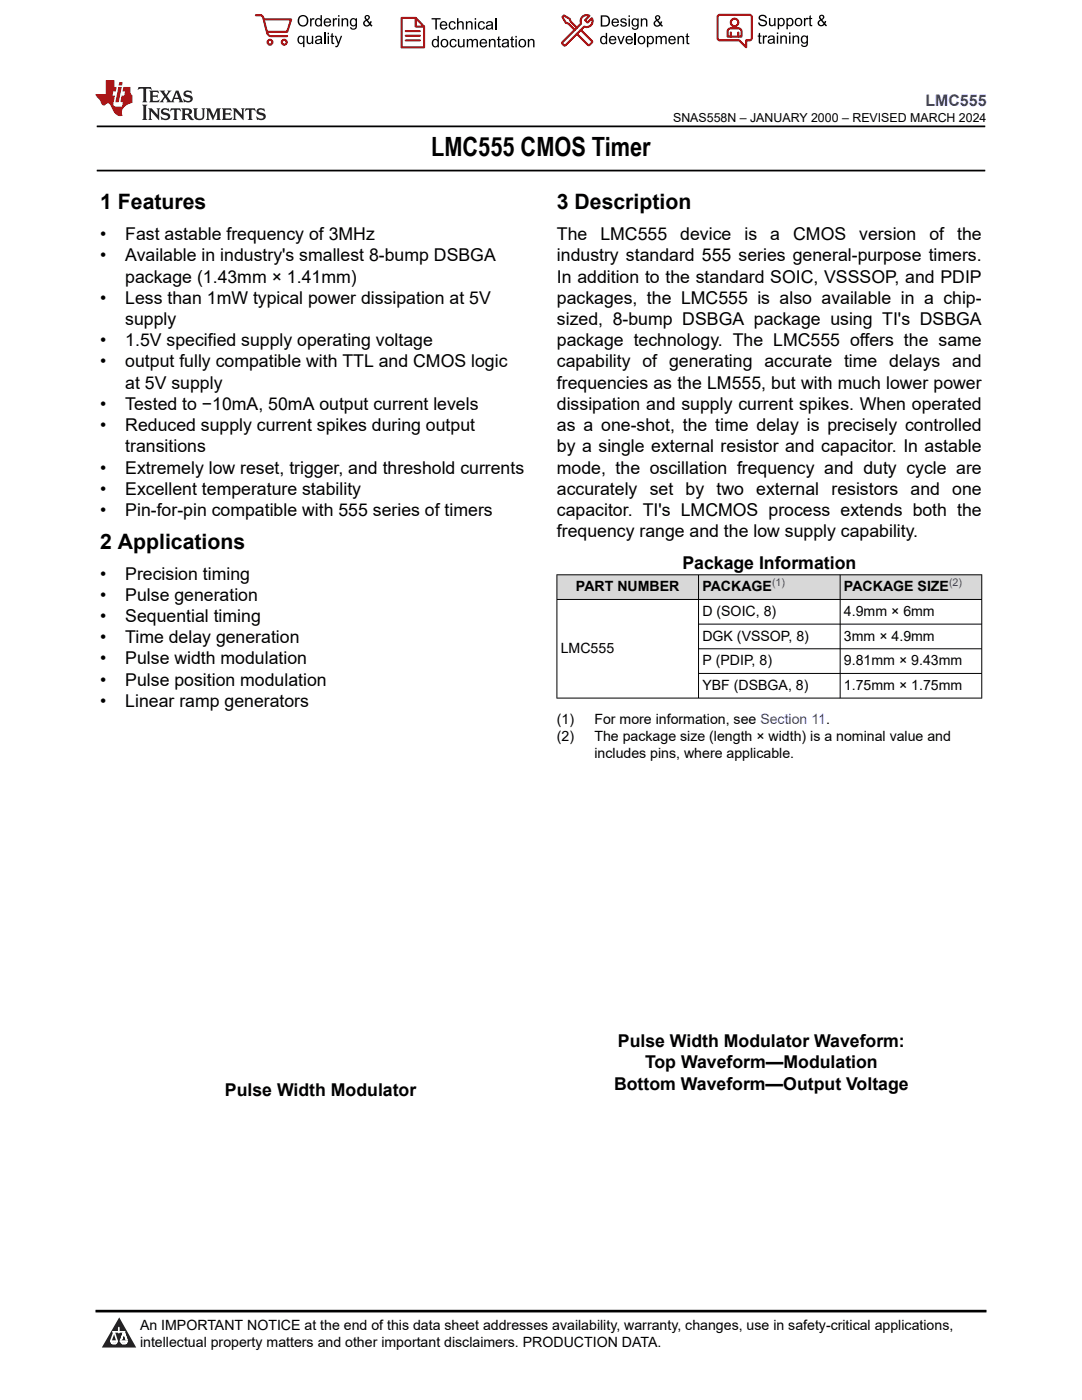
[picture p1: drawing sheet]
<svg xmlns="http://www.w3.org/2000/svg" width="216mm" height="279mm" viewBox="0 0 216 279" stroke-linecap="round" stroke-linejoin="round" font-family="sans-serif">
<path d="M19.3 25.2h177.3M19.3 34h177.3" fill="none" stroke="#000" stroke-width=".35"/>
<g fill="#d8d8d8">
<path d="M111.1 114.7h84.8v4.9h-84.8z" fill-rule="evenodd"/>
<path d="M111.2 114.8h28.1v4.8h-28.1z" fill-rule="evenodd"/>
<path d="M139.4 114.8h28.2v4.8h-28.2z" fill-rule="evenodd"/>
<path d="M167.7 114.8h28.1v4.8h-28.1z" fill-rule="evenodd"/>
</g>
<path d="M111.1 114.7h84.9M111.1 119.6h84.9M111.1 114.7v24.7M139.4 114.7v24.7M167.6 114.7v24.7M195.9 114.7v24.7M111.1 139.3h84.9M139.4 124.6h56.6M139.4 129.5h56.6M139.4 134.4h56.6" fill="none" stroke="#000" stroke-width=".2"/>
<path d="M0 0h215.9v23.8h-215.9z" fill-rule="evenodd" fill="#fff"/>
<path d="M27.7 17.4l-.2 .6 .5-.3h.6v.1v2.2l-.2 .4h1l-.2-.4v-2.2v-.1h.5l.5 .3-.1-.6zM29.8 18.1l.2 .4v1.5l-.2 .4h1.9l.1-.6a1.08 1.08 0 0 1-1.3 .2v-.7h.6l.4 .2v-.6l-.4 .2h-.6v-.6l.2-.1a1 1 0 0 1 1 .2l-.1-.5zM31.8 18.1l1 1.1-1 1.2h.9l-.2-.2 .4-.7 .5 .7-.2 .2h1.6l-.2-.2 .1-.4h1l.1 .4-.1 .2h.9l-.2-.3-.8-2h-.5l-1 2.2-.8-1.1 .9-1.1h-.8l.2 .2-.5 .7-.3-.7 .1-.2zM35.2 18.5l.4 1h-.8zM36.8 18.2a.65 .65 0 0 0-.2 .7 .65 .65 0 0 0 .6 .5l.7 .2 .1 .2a.79 .79 0 0 1-.7 .4 .79 .79 0 0 1-.7-.5l.1 .7 .2-.1a.93 .93 0 0 0 1.1 .1 .93 .93 0 0 0 .4-1 1.46 1.46 0 0 0-1.2-.6l-.1-.3a1.09 1.09 0 0 1 1.2 .2l-.2-.6-.1 .1-.6-.2zM28.4 20.9l.2 .4v2.3l-.2 .3h1l-.2-.3v-2.3l.2-.4zM29.6 21.6l.2 .4v1.6l-.2 .3h.8l-.3-.3v-1.4l1.7 1.8v-2l.2-.4h-.8l.2 .2 .1 1.1-1.2-1.3zM32.3 21.8a.65 .65 0 0 0-.2 .7 .65 .65 0 0 0 .7 .4l.6 .2 .1 .2a.79 .79 0 0 1-.7 .4 .79 .79 0 0 1-.7-.5l.1 .7 .2-.1a.93 .93 0 0 0 1.1 .1 .93 .93 0 0 0 .4-.9 1.46 1.46 0 0 0-1.2-.6l-.1-.4a1.09 1.09 0 0 1 1.2 .2l-.2-.6-.1 .1-.6-.1zM34.1 21.6l-.1 .7a.63 .63 0 0 1 .7-.4l.1 1.7-.3 .3h1l-.2-.3v-1.7a.66 .66 0 0 1 .8 .4l-.1-.7zM36.2 21.6l.2 .4v1.6l-.2 .3h.9l-.2-.2v-.7h.5l.1 .2a.79 .79 0 0 0 1.2 .6l-1-.9a.61 .61 0 0 0 .6-.6 .61 .61 0 0 0-.5-.6zM36.9 21.9h.2a.47 .47 0 0 1 .5 .1 .47 .47 0 0 1 .1 .5l-.2 .2h-.6zM38.5 21.6l.2 .2a2.27 2.27 0 0 0 .4 2 1.04 1.04 0 0 0 1.7-.7v-1.3l.2-.2h-.8l.2 .4v1.1a.6 .6 0 0 1-.6 .6 .6 .6 0 0 1-.6-.6v-1.1l.3-.4zM41.1 21.6l.2 .4v1.6l-.2 .3h.7l-.2-.3v-1.5l.9 1.9 .8-1.9v1.5l-.2 .3h1l-.3-.3v-1.6l.3-.4h-.8l-.7 1.5-.7-1.5zM44.3 21.6l.2 .4v1.6l-.2 .3h1.9l.1-.5a1.09 1.09 0 0 1-1.3 .1v-.6h.6l.4 .1v-.6l-.4 .2h-.6v-.6l.2-.1a1.01 1.01 0 0 1 1 .3l-.1-.6zM46.4 21.6l.3 .4v1.6l-.3 .3h.8l-.2-.3v-1.4l1.6 1.8v-2l.2-.4h-.7l.2 .2v1.1l-1.2-1.3zM49 21.6l-.1 .7a.63 .63 0 0 1 .8-.4v1.7l-.3 .3h1l-.2-.3v-1.7a.66 .66 0 0 1 .8 .4l-.1-.7zM51.4 21.8a.65 .65 0 0 0-.2 .7 .65 .65 0 0 0 .6 .4l.6 .2 .2 .2a.79 .79 0 0 1-.8 .4 .79 .79 0 0 1-.6-.5l.1 .7 .2-.1a.93 .93 0 0 0 1 .1 .93 .93 0 0 0 .5-.9 1.46 1.46 0 0 0-1.3-.6l-.1-.4a1.09 1.09 0 0 1 1.3 .2l-.2-.6-.2 .1-.5-.1z" fill="#231f20"/>
<path d="M21.1 16v2.8h-2.1l.1 .3 .9 1a.95 .95 0 0 0 .9 .9 .59 .59 0 0 1 .6-.4 .59 .59 0 0 1 .5 .4l.4 .8a1.59 1.59 0 0 0 2.1 1.3 1.61 1.61 0 0 1 1-2.2l1-.4-.1-1.5a1.59 1.59 0 0 1-.4-1.6h-1.4l-.2 .9h.5l-.1 .8h-.5l-.2 1v.2l.4 .1-.2 .9h-.6a.73 .73 0 0 1-1.1-.7l.3-1.5h-.5l.2-.8h.5l.2-.9h-.5v-1.4zM23.6 17.4l-.6 3h.7l.6-3zM23.8 16.4l-.1 .7h.7l.1-.7z" fill="#ed1c24"/>
<g fill="#000">
<path d="M59.4 4.2a1.12 1.12 0 0 1 2.2 0 1.12 1.12 0 0 1-2.2 0zM59.9 3.5a.89 .89 0 0 0-.1 1.1 .89 .89 0 0 0 1.1 .4 .88 .88 0 0 0 .3-1.3 .88 .88 0 0 0-1.3-.2z" fill-rule="evenodd"/>
<path d="M59.5 7.3l.5-.2 .5 .3v-.3h.3v2.3h-.3v-.8a.74 .74 0 0 1-1 0 .74 .74 0 0 1-.1-1zM59.8 7.5a.57 .57 0 0 0-.2 .7 .57 .57 0 0 0 .8 .2 .57 .57 0 0 0 .1-.7 .57 .57 0 0 0-.7-.2z" fill-rule="evenodd"/>
<path d="M61.9 3.6h.2v.3l.2-.2 .3-.1 .2 .1-.1 .3a.36 .36 0 0 0-.5 0 .36 .36 0 0 0 0 .4v.9h-.3z" fill-rule="evenodd"/>
<path d="M61.2 7.1h.3v.9a.41 .41 0 0 0 .4 .6 .41 .41 0 0 0 .3-.6v-.9h.3v1.7h-.2v-.3a.58 .58 0 0 1-.7 .3 .58 .58 0 0 1-.4-.6z" fill-rule="evenodd"/>
<path d="M63 3.8l.5-.2 .5 .2v-.8h.2v2.3h-.2v-.2a.75 .75 0 0 1-1-.1 .75 .75 0 0 1-.1-1zM63.2 4a.57 .57 0 0 0-.1 .7 .57 .57 0 0 0 .8 .2 .57 .57 0 0 0 .1-.7 .57 .57 0 0 0-.8-.2z" fill-rule="evenodd"/>
<path d="M63 7.3a.74 .74 0 0 1 1-.1 .74 .74 0 0 1 .3 .9v.7h-.3v-.2a.57 .57 0 0 1-.8 .2 .57 .57 0 0 1-.2-.8l1-.3a.41 .41 0 0 0-.4-.4 .41 .41 0 0 0-.4 .4l-.3-.1zM63.2 8.2a.35 .35 0 0 0 .2 .5 .35 .35 0 0 0 .5-.3l.1-.4z" fill-rule="evenodd"/>
<path d="M65.4 6.5h.3v.3h-.3zM65.4 7.1h.3v1.7h-.3z" fill-rule="evenodd"/>
<path d="M64.8 3.8a.76 .76 0 0 1 .9-.1 .76 .76 0 0 1 .4 .8h-1.2a.47 .47 0 0 0 .3 .6 .47 .47 0 0 0 .6-.4l.3 .1a.82 .82 0 0 1-1.3 .3 .82 .82 0 0 1 0-1.3zM65 4l-.1 .3h.9l-.3-.4z" fill-rule="evenodd"/>
<path d="M66.4 3.6h.3v.3l.1-.2 .4-.1 .1 .1-.1 .3a.36 .36 0 0 0-.4 0 .36 .36 0 0 0-.1 .4v.9h-.3z" fill-rule="evenodd"/>
<path d="M66.1 6.7l.3-.1v.5h.3v.3h-.3v.9l.1 .2h.2v.3a.41 .41 0 0 1-.4-.1 .41 .41 0 0 1-.2-.4v-.9h-.2v-.3h.2z" fill-rule="evenodd"/>
<path d="M66.8 7.1h.3l.4 1.4 .5-1.4h.3l-.6 1.7a.57 .57 0 0 1-.8 .6v-.3a.37 .37 0 0 0 .5-.3z" fill-rule="evenodd"/>
<path d="M67.5 3h.2v.3h-.2zM67.5 3.6h.2v1.7h-.2z" fill-rule="evenodd"/>
<path d="M68.2 3.6h.2v.3a.58 .58 0 0 1 .7-.3 .58 .58 0 0 1 .4 .7v1h-.3v-1a.4 .4 0 0 0-.4-.5 .4 .4 0 0 0-.4 .6v.9h-.2z" fill-rule="evenodd"/>
<path d="M70 3.8l.5-.2 .5 .2v-.2h.2v1.5a.71 .71 0 0 1-.5 .8 .71 .71 0 0 1-.8-.5h.2a.46 .46 0 0 0 .6 .3 .46 .46 0 0 0 .3-.6 .78 .78 0 0 1-1.1-.2 .78 .78 0 0 1 .1-1.1zM70.2 4a.53 .53 0 0 0-.1 .8 .53 .53 0 0 0 .8 0 .54 .54 0 0 0 0-.7 .54 .54 0 0 0-.7-.1z" fill-rule="evenodd"/>
<path d="M72.9 3.1a.53 .53 0 0 1 .8 .1 .53 .53 0 0 1-.3 .8l.4 .5 .1-.3 .3 .1-.2 .5 .3 .3-.2 .2-.3-.3a.71 .71 0 0 1-1.2 .1 .71 .71 0 0 1 .4-1.1l-.3-.5zM73 3.5a.3 .3 0 0 0 .6 0 .3 .3 0 0 0-.6 0zM72.9 4.3a.45 .45 0 0 0 0 .7 .45 .45 0 0 0 .7-.2l-.5-.6z" fill-rule="evenodd"/>
<path d="M86.1 3.6h1.8v.3h-.7v2h-.3v-2h-.8z" fill-rule="evenodd"/>
<path d="M86.3 8l.5-.2 .5 .2v-.8h.3v2.2h-.3v-.2a.76 .76 0 0 1-1 0 .76 .76 0 0 1-.1-1zM86.6 8.1a.58 .58 0 0 0-.2 .8 .58 .58 0 0 0 .8 .2 .58 .58 0 0 0 .1-.8 .58 .58 0 0 0-.7-.2z" fill-rule="evenodd"/>
<path d="M88.2 7.9a.81 .81 0 0 1 1.1 .2 .81 .81 0 0 1-.2 1.1 .81 .81 0 0 1-1.1-.1l-.1-.8zM88.3 8.1a.57 .57 0 0 0 0 .9 .57 .57 0 0 0 .8 0 .57 .57 0 0 0 0-.8 .57 .57 0 0 0-.8-.1z" fill-rule="evenodd"/>
<path d="M88 4.4a.77 .77 0 0 1 .9-.1 .77 .77 0 0 1 .4 .8h-1.3a.48 .48 0 0 0 .4 .6 .48 .48 0 0 0 .6-.3h.3a.83 .83 0 0 1-1.3 .4 .83 .83 0 0 1 0-1.4zM88.2 4.6l-.2 .3h1l-.3-.4z" fill-rule="evenodd"/>
<path d="M89.7 4.4a.7 .7 0 0 1 1.2 .3l-.2 .1a.45 .45 0 0 0-.6-.3 .45 .45 0 0 0-.3 .6 .45 .45 0 0 0 .3 .6 .45 .45 0 0 0 .6-.4h.3a.76 .76 0 0 1-1.1 .6 .76 .76 0 0 1-.3-1.1z" fill-rule="evenodd"/>
<path d="M89.9 8a.7 .7 0 0 1 1.2 .3h-.3a.45 .45 0 0 0-.5-.3 .45 .45 0 0 0-.3 .6 .45 .45 0 0 0 .3 .6 .45 .45 0 0 0 .6-.4l.2 .1a.76 .76 0 0 1-1 .5 .76 .76 0 0 1-.4-1.1z" fill-rule="evenodd"/>
<path d="M91.2 3.6h.3v.8a.59 .59 0 0 1 .7-.2 .59 .59 0 0 1 .3 .7v1h-.2v-1a.4 .4 0 0 0-.5-.4 .4 .4 0 0 0-.3 .5v.9h-.3z" fill-rule="evenodd"/>
<path d="M91.4 7.8h.2v.9a.41 .41 0 0 0 .5 .5 .41 .41 0 0 0 .3-.5v-.9h.3v1.6h-.3v-.2a.58 .58 0 0 1-.7 .3 .58 .58 0 0 1-.3-.7z" fill-rule="evenodd"/>
<path d="M93 4.2h.2v.3a.59 .59 0 0 1 .7-.3 .59 .59 0 0 1 .4 .7v1h-.3v-1a.41 .41 0 0 0-.4-.5 .41 .41 0 0 0-.4 .6v.9h-.2z" fill-rule="evenodd"/>
<path d="M93.1 7.8h.3v.2a.56 .56 0 0 1 1 0 .54 .54 0 0 1 .6-.2 .54 .54 0 0 1 .4 .5v1.1h-.3v-1a.34 .34 0 0 0-.3-.4 .34 .34 0 0 0-.4 .3v1.1h-.3v-1a.38 .38 0 0 0-.5-.4 .38 .38 0 0 0-.2 .6v.8h-.3z" fill-rule="evenodd"/>
<path d="M94.7 3.6h.3v.3h-.3zM94.7 4.2h.3v1.7h-.3z" fill-rule="evenodd"/>
<path d="M95.5 4.4a.7 .7 0 0 1 1.3 .3l-.3 .1a.45 .45 0 0 0-.6-.3 .45 .45 0 0 0-.3 .6 .45 .45 0 0 0 .3 .6 .45 .45 0 0 0 .6-.4h.3a.76 .76 0 0 1-1.1 .6 .76 .76 0 0 1-.3-1.1z" fill-rule="evenodd"/>
<path d="M95.9 8a.77 .77 0 0 1 .9-.2 .77 .77 0 0 1 .4 .9h-1.2a.48 .48 0 0 0 .3 .5 .48 .48 0 0 0 .6-.3h.3a.83 .83 0 0 1-1.3 .4 .83 .83 0 0 1 0-1.3zM96.1 8.1l-.1 .4h.9l-.2-.5z" fill-rule="evenodd"/>
<path d="M97.5 7.8h.3v.2a.59 .59 0 0 1 .7-.2 .59 .59 0 0 1 .4 .6v1h-.3v-1a.41 .41 0 0 0-.5-.4 .41 .41 0 0 0-.3 .5v.9h-.3z" fill-rule="evenodd"/>
<path d="M97.1 4.4a.74 .74 0 0 1 1-.1 .74 .74 0 0 1 .3 .9v.7h-.3v-.2a.59 .59 0 0 1-.8 .2 .59 .59 0 0 1-.3-.8l1.1-.3a.42 .42 0 0 0-.4-.4 .42 .42 0 0 0-.5 .4l-.2-.1zM97.3 5.3a.36 .36 0 0 0 .2 .5 .36 .36 0 0 0 .5-.2l.1-.5z" fill-rule="evenodd"/>
<path d="M99.4 7.4l.2-.2v.6h.3v.2h-.3v1l.1 .2h.2l.1 .2a.41 .41 0 0 1-.5 0 .41 .41 0 0 1-.1-.4v-1h-.2v-.2h.2z" fill-rule="evenodd"/>
<path d="M100.3 8a.74 .74 0 0 1 .9-.2 .74 .74 0 0 1 .3 .9l.1 .7h-.3v-.2a.59 .59 0 0 1-.8 .3 .59 .59 0 0 1-.3-.8l1-.3a.42 .42 0 0 0-.3-.4 .42 .42 0 0 0-.5 .3h-.3zM100.5 8.8a.36 .36 0 0 0 .1 .5 .36 .36 0 0 0 .5-.2l.2-.5z" fill-rule="evenodd"/>
<path d="M102 7.4l.3-.2v.6h.3v.2h-.3v1l.1 .2h.2v.2a.41 .41 0 0 1-.5 0 .41 .41 0 0 1-.1-.4v-1h-.2v-.2h.2z" fill-rule="evenodd"/>
<path d="M102.8 7.2h.3v.3h-.3zM102.8 7.8h.3v1.6h-.3z" fill-rule="evenodd"/>
<path d="M103.7 7.9a.81 .81 0 0 1 1.1 .2 .81 .81 0 0 1-.1 1.1 .81 .81 0 0 1-1.2-.1v-.8zM103.9 8.1a.57 .57 0 0 0-.1 .9 .57 .57 0 0 0 .8 0 .57 .57 0 0 0 0-.8 .57 .57 0 0 0-.7-.1z" fill-rule="evenodd"/>
<path d="M105.3 7.8h.3v.2a.59 .59 0 0 1 .7-.2 .59 .59 0 0 1 .4 .6v1h-.3v-1a.41 .41 0 0 0-.5-.4 .41 .41 0 0 0-.3 .5v.9h-.3z" fill-rule="evenodd"/>
<path d="M119.9 3.1h.7a1.12 1.12 0 0 1 1.1 1.1 1.12 1.12 0 0 1-1 1.1h-.8zM120.2 3.3v1.7h.4a.86 .86 0 0 0 .8-.8 .86 .86 0 0 0-.8-.9z" fill-rule="evenodd"/>
<path d="M119.9 7.4l.5-.3 .5 .3v-.8h.2v2.2h-.2v-.2a.75 .75 0 0 1-1 0 .75 .75 0 0 1-.1-1zM120.1 7.5a.57 .57 0 0 0-.1 .8 .57 .57 0 0 0 .8 .2 .57 .57 0 0 0 .1-.8 .57 .57 0 0 0-.8-.2z" fill-rule="evenodd"/>
<path d="M121.7 7.4a.76 .76 0 0 1 .9-.2 .76 .76 0 0 1 .4 .9h-1.2a.47 .47 0 0 0 .3 .5 .47 .47 0 0 0 .6-.3h.3a.82 .82 0 0 1-1.3 .4 .82 .82 0 0 1 0-1.3zM121.9 7.5l-.1 .3h.9l-.3-.4z" fill-rule="evenodd"/>
<path d="M122.2 3.9a.76 .76 0 0 1 .9-.2 .76 .76 0 0 1 .4 .9h-1.2a.47 .47 0 0 0 .4 .5 .47 .47 0 0 0 .5-.3h.3a.82 .82 0 0 1-1.3 .4 .82 .82 0 0 1 0-1.3zM122.5 4l-.2 .3h.9l-.2-.4z" fill-rule="evenodd"/>
<path d="M123.9 3.8a.71 .71 0 0 1 1.1 .3h-.2a.32 .32 0 0 0-.4-.3 .32 .32 0 0 0-.3 .4h.1a.75 .75 0 0 1 .9 .8 .72 .72 0 0 1-.7 .3 .72 .72 0 0 1-.7-.5h.3a.36 .36 0 0 0 .4 .4 .36 .36 0 0 0 .3-.5 .8 .8 0 0 1-.9-.7z" fill-rule="evenodd"/>
<path d="M123.2 7.2h.3l.4 1.3 .5-1.3h.3l-.7 1.6h-.2z" fill-rule="evenodd"/>
<path d="M125.4 3.1h.3v.3h-.3zM125.4 3.7h.3v1.6h-.3z" fill-rule="evenodd"/>
<path d="M125 7.4a.76 .76 0 0 1 .9-.2 .76 .76 0 0 1 .4 .9h-1.2a.47 .47 0 0 0 .3 .5 .47 .47 0 0 0 .6-.3h.3a.82 .82 0 0 1-1.3 .4 .82 .82 0 0 1 0-1.3zM125.2 7.5l-.1 .3h.9l-.2-.4z" fill-rule="evenodd"/>
<path d="M126.2 3.9l.5-.3 .5 .3v-.2h.2v1.4a.71 .71 0 0 1-.5 .8 .71 .71 0 0 1-.8-.5l.2 .1a.46 .46 0 0 0 .6 .2 .46 .46 0 0 0 .3-.6 .78 .78 0 0 1-1.1-.1 .78 .78 0 0 1 .1-1.1zM126.4 4a.53 .53 0 0 0-.1 .8 .53 .53 0 0 0 .8 0 .54 .54 0 0 0 0-.7 .54 .54 0 0 0-.7-.1z" fill-rule="evenodd"/>
<path d="M127.5 7.3a.8 .8 0 0 1 1.1 .2 .8 .8 0 0 1-.1 1.1 .8 .8 0 0 1-1.2-.1v-.8zM127.7 7.5a.56 .56 0 0 0-.1 .9 .56 .56 0 0 0 .8-.1 .56 .56 0 0 0 0-.7 .56 .56 0 0 0-.7-.1z" fill-rule="evenodd"/>
<path d="M127.9 3.7h.2v.2a.58 .58 0 0 1 .7-.2 .58 .58 0 0 1 .4 .6v1h-.3v-1a.4 .4 0 0 0-.4-.4 .4 .4 0 0 0-.4 .5v.9h-.2z" fill-rule="evenodd"/>
<path d="M129.1 7.2h.2v.2a.72 .72 0 0 1 1-.1 .72 .72 0 0 1 .2 1 .64 .64 0 0 1-.5 .5 .64 .64 0 0 1-.6-.2v.8h-.3zM129.5 7.5a.56 .56 0 0 0-.2 .8 .56 .56 0 0 0 .8 .2 .56 .56 0 0 0 .1-.8 .56 .56 0 0 0-.7-.2z" fill-rule="evenodd"/>
<path d="M130.8 7.2h.3v.2a.55 .55 0 0 1 .9 0 .53 .53 0 0 1 .6-.3 .53 .53 0 0 1 .4 .6v1.1h-.2v-1a.34 .34 0 0 0-.3-.4 .34 .34 0 0 0-.4 .3v1.1h-.3v-1a.37 .37 0 0 0-.5-.4 .37 .37 0 0 0-.2 .6v.8h-.3z" fill-rule="evenodd"/>
<path d="M130.8 3.2a.53 .53 0 0 1 .9 .1 .53 .53 0 0 1-.4 .8l.4 .5 .2-.4 .2 .1-.2 .5 .4 .3-.2 .3-.3-.4a.71 .71 0 0 1-1.2 .1 .71 .71 0 0 1 .3-1.1l-.2-.5zM130.9 3.6a.3 .3 0 0 0 .6 0 .3 .3 0 0 0-.6 0zM130.9 4.3a.45 .45 0 0 0 0 .7 .45 .45 0 0 0 .7-.2l-.5-.6z" fill-rule="evenodd"/>
<path d="M133.6 7.4a.76 .76 0 0 1 .9-.2 .76 .76 0 0 1 .3 .9h-1.2a.47 .47 0 0 0 .4 .5 .47 .47 0 0 0 .6-.3h.2a.82 .82 0 0 1-1.2 .4 .82 .82 0 0 1 0-1.3zM133.8 7.5l-.2 .3h1l-.3-.4z" fill-rule="evenodd"/>
<path d="M135.2 7.2h.2v.2a.58 .58 0 0 1 .7-.2 .58 .58 0 0 1 .4 .6v1h-.3v-1a.4 .4 0 0 0-.4-.4 .4 .4 0 0 0-.3 .5v.9h-.3z" fill-rule="evenodd"/>
<path d="M137 6.8l.3-.2v.6h.2v.2h-.2v1v.2h.2l.1 .2a.41 .41 0 0 1-.5 0 .41 .41 0 0 1-.1-.5v-.9h-.2v-.2h.2z" fill-rule="evenodd"/>
<path d="M151.6 3.1a.88 .88 0 0 1 1.4 .5h-.3a.49 .49 0 0 0-.5-.5 .49 .49 0 0 0-.5 .6l.1 .1a1.06 1.06 0 0 1 1.2 1 .95 .95 0 0 1-.9 .4 .95 .95 0 0 1-.8-.7h.3a.58 .58 0 0 0 .6 .5 .58 .58 0 0 0 .5-.6l-.2-.1a.95 .95 0 0 1-1.1-.9z" fill-rule="evenodd"/>
<path d="M151.4 6.7l.3-.2v.6h.2v.2h-.2v1v.2h.2l.1 .2a.41 .41 0 0 1-.5 0 .41 .41 0 0 1-.1-.5v-.9h-.2v-.2h.2z" fill-rule="evenodd"/>
<path d="M152.2 7.1h.3v.2l.1-.2h.4h.1l-.1 .3a.36 .36 0 0 0-.4 0 .36 .36 0 0 0-.1 .5v.8h-.3z" fill-rule="evenodd"/>
<path d="M153.3 7.3a.74 .74 0 0 1 1-.2 .74 .74 0 0 1 .3 .9l.1 .7h-.3l-.1-.2a.57 .57 0 0 1-.8 .3 .57 .57 0 0 1-.1-.9l.9-.2a.41 .41 0 0 0-.4-.4 .41 .41 0 0 0-.4 .3h-.3zM153.5 8.1a.35 .35 0 0 0 .2 .5 .35 .35 0 0 0 .5-.2l.1-.5z" fill-rule="evenodd"/>
<path d="M153.4 3.6h.3v.9a.41 .41 0 0 0 .4 .5 .41 .41 0 0 0 .4-.5v-.9h.2v1.6h-.2v-.2a.58 .58 0 0 1-.7 .2 .58 .58 0 0 1-.4-.6z" fill-rule="evenodd"/>
<path d="M155 6.5h.3v.3h-.3zM155 7.1h.3v1.6h-.3z" fill-rule="evenodd"/>
<path d="M155.2 3.6h.2v.2a.72 .72 0 0 1 1-.1 .72 .72 0 0 1 .2 1 .64 .64 0 0 1-.5 .5 .64 .64 0 0 1-.6-.2v.8h-.3zM155.6 3.9a.56 .56 0 0 0-.2 .8 .56 .56 0 0 0 .8 .2 .56 .56 0 0 0 .1-.8 .56 .56 0 0 0-.7-.2z" fill-rule="evenodd"/>
<path d="M155.7 7.1h.3v.2a.58 .58 0 0 1 .7-.2 .58 .58 0 0 1 .3 .6v1h-.3v-1a.4 .4 0 0 0-.4-.4 .4 .4 0 0 0-.3 .5v.9h-.3z" fill-rule="evenodd"/>
<path d="M156.9 3.6h.3v.2a.72 .72 0 0 1 .9-.1 .72 .72 0 0 1 .2 1 .64 .64 0 0 1-.4 .5 .64 .64 0 0 1-.7-.2v.8h-.3zM157.3 3.9a.56 .56 0 0 0-.1 .8 .56 .56 0 0 0 .7 .2 .56 .56 0 0 0 .2-.8 .56 .56 0 0 0-.8-.2z" fill-rule="evenodd"/>
<path d="M157.4 6.5h.3v.3h-.3zM157.4 7.1h.3v1.6h-.3z" fill-rule="evenodd"/>
<path d="M158.1 7.1h.3v.2a.58 .58 0 0 1 .7-.2 .58 .58 0 0 1 .4 .6v1h-.3v-1a.4 .4 0 0 0-.5-.4 .4 .4 0 0 0-.3 .5v.9h-.3z" fill-rule="evenodd"/>
<path d="M158.8 3.7a.8 .8 0 0 1 1.1 .2 .8 .8 0 0 1-.1 1.1 .8 .8 0 0 1-1.1-.1l-.1-.8zM159 3.9a.56 .56 0 0 0-.1 .9 .56 .56 0 0 0 .9 0 .56 .56 0 0 0-.1-.8 .56 .56 0 0 0-.7-.1z" fill-rule="evenodd"/>
<path d="M160 7.3l.5-.2 .5 .2v-.2h.2v1.4a.71 .71 0 0 1-.5 .9 .71 .71 0 0 1-.9-.5h.3a.46 .46 0 0 0 .6 .2 .46 .46 0 0 0 .2-.6 .78 .78 0 0 1-1-.1 .78 .78 0 0 1 .1-1.1zM160.2 7.4a.53 .53 0 0 0-.1 .8 .53 .53 0 0 0 .8 0 .54 .54 0 0 0 0-.7 .54 .54 0 0 0-.7-.1z" fill-rule="evenodd"/>
<path d="M160.4 3.6h.3v.2l.1-.2h.4h.1l-.1 .3a.36 .36 0 0 0-.4 0 .36 .36 0 0 0-.1 .5v.8h-.3z" fill-rule="evenodd"/>
<path d="M161.5 3.2l.3-.2v.6h.3v.2h-.3v1v.2h.3v.2a.41 .41 0 0 1-.5 0 .41 .41 0 0 1-.1-.5v-.9h-.2v-.2h.2z" fill-rule="evenodd"/>
<path d="M163.6 3.1a.53 .53 0 0 1 .8 .1 .53 .53 0 0 1-.3 .8l.4 .5 .1-.3h.3l-.2 .5 .3 .3-.2 .3-.3-.3a.71 .71 0 0 1-1.2 .1 .71 .71 0 0 1 .4-1.2l-.3-.5zM163.7 3.5a.3 .3 0 0 0 .5 0 .3 .3 0 0 0-.5 0zM163.6 4.2a.45 .45 0 0 0 0 .8 .45 .45 0 0 0 .7-.3l-.5-.6z" fill-rule="evenodd"/>
</g>
<path d="M64.8 6.5v2.3M98.9 3.6v2.3M126.8 6.6v2.2" fill="none" stroke="#000" stroke-width=".28"/>
<g fill="none" stroke="#de0000" stroke-width=".42">
<path d="M51.1 3l1 .1a1.4 1.4 0 0 1 .6 1.2l.7 2.5a.95 .95 0 0 0 1.1 .4h2.8M52.7 3.9h5.4l-.8 2.4h-4M80.1 3.6h2.8v1.7h1.7v4.2h-4.5zM81 7.1h2.8M81 6.2h2.8M81 8.1h2.8M82.9 3.6l1.7 1.7M115.1 5.5l-1.3-1.2-.1-.5-1.2-.7-.3 .3 .7 1.1 .5 .2 1.3 1.3M115.9 6l2.2 2.2v.3l-.5 .5h-.3l-2.2-2.2zM115.9 6l.7-.7a1.19 1.19 0 0 0 1.3-.3 1.19 1.19 0 0 0 .2-1.4l-.9 .9-.4-.5 .8-.8a1.19 1.19 0 0 0-1.4 .1 1.19 1.19 0 0 0-.2 1.4l-3.8 3.7v.3l.3 .3h.3l2.3-2.2M143.2 3.2l.4-.2h6l.4 .2v4.4l-.2 .4-.9 .1v1.3l-1.4-1.3h-3.9l-.4-.3zM145.4 5.8l.4-.1h1.6a.61 .61 0 0 1 .6 .6v1h-2.8v-1z"/>
<path d="M145.8 6.5v.8M147.3 6.5v.8"/>
<circle cx="53.9" cy="8.4" r=".49"/>
<circle cx="56.7" cy="8.4" r=".49"/>
<circle cx="146.6" cy="4.5" r=".75"/>
</g>
<path d="M0 261.4h215.9v18h-215.9z" fill-rule="evenodd" fill="#fff"/>
<path d="M23.8 262.9l3.4 6h-6.9z" fill="#231f20"/>
<path d="M22.1 267.7h1.3l-.4 .5h-.3a.55 .55 0 0 1-.6-.5z" fill-rule="evenodd" fill="#fff"/>
<path d="M22.1 267.7h1.3l-.4 .5h-.3a.55 .55 0 0 1-.6-.5z" fill="none" stroke="#231f20" stroke-width=".34"/>
<path d="M22.1 267.7h1.3l-.4 .5h-.5zM22.6 265.8h.1M22.6 265.8h2.3zM23.7 265.9h.1M23.7 264.9v1zM24 267.7h.1" fill="none" stroke="#fff" stroke-width=".34"/>
<path d="M24.7 265.8l-.7 1.9z" fill="#fff"/>
<path d="M24.7 265.8l-.7 1.9z" fill="none" stroke="#fff" stroke-width=".34"/>
<path d="M24.7 265.8l.7 1.9z" fill="#fff"/>
<path d="M22.8 265.8l-.7 1.9zM22.8 265.8l.6 1.9zM24.7 265.8l.7 1.9zM25.3 267.7h.1" fill="none" stroke="#fff" stroke-width=".34"/>
<path d="M24.1 267.7h1.3a.65 .65 0 0 1-.6 .5 .65 .65 0 0 1-.7-.5z" fill-rule="evenodd" fill="#fff"/>
<path d="M24.1 267.7h1.3a.65 .65 0 0 1-.6 .5 .65 .65 0 0 1-.7-.5z" fill="none" stroke="#231f20" stroke-width=".34"/>
<path d="M24 267.7h.1M24.1 267.7h1.3l-.4 .5h-.5z" fill="none" stroke="#fff" stroke-width=".34"/>
<path d="M19 261.7h177.8" fill="none" stroke="#000" stroke-width=".53"/>
<text font-size="5.3" x="86" y="31.2">LMC555 CMOS Timer</text>
<g font-size="4.2">
<text x="20" y="41.8">1 Features</text>
<text x="111.1" y="41.8">3 Description</text>
<text x="20" y="109.5">2 Applications</text>
</g>
<g font-size="3.5">
<text x="20" y="47.9">•</text>
<text x="25" y="47.9">Fast astable frequency of 3MHz</text>
<text x="111.1" y="47.9">The</text>
<text x="119.8" y="47.9">LMC555</text>
<text x="135.7" y="47.9">device</text>
<text x="148.6" y="47.9">is</text>
<text x="153.7" y="47.9">a</text>
<text x="158.3" y="47.9">CMOS</text>
<text x="171.5" y="47.9">version</text>
<text x="185.4" y="47.9">of</text>
<text x="191" y="47.9">the</text>
<text x="20" y="52.2">•</text>
<text x="25" y="52.2">Available in industry's smallest 8-bump DSBGA</text>
<text x="111.1" y="52.2">industry standard 555 series general-purpose timers.</text>
<text x="25" y="56.4">package (1.43mm × 1.41mm)</text>
<text x="111.1" y="56.4">In addition to the standard SOIC, VSSSOP, and PDIP</text>
<text x="20" y="60.6">•</text>
<text x="25" y="60.6">Less than 1mW typical power dissipation at 5V</text>
<text x="25" y="64.9">supply</text>
<text x="111.1" y="64.9">sized, 8-bump DSBGA package using TI's DSBGA</text>
<text x="111.1" y="60.6">packages, the LMC555 is also available in a chip-</text>
<text x="20" y="69.1">•</text>
<text x="25" y="69.1">1.5V specified supply operating voltage</text>
<text x="111.1" y="69.1">package technology. The LMC555 offers the same</text>
<text x="20" y="73.3">•</text>
<text x="25" y="73.3">output fully compatible with TTL and CMOS logic</text>
<text x="25" y="77.6">at 5V supply</text>
<text x="111.1" y="77.6">frequencies as the LM555, but with much lower power</text>
<text x="111.1" y="73.3">capability of generating accurate time delays and</text>
<text x="20" y="81.8">•</text>
<text x="25" y="81.8">Tested to −10mA, 50mA output current levels</text>
<text x="111.1" y="81.8">dissipation and supply current spikes. When operated</text>
<text x="20" y="86">•</text>
<text x="25" y="86">Reduced supply current spikes during output</text>
<text x="111.1" y="86">as a one-shot, the time delay is precisely controlled</text>
<text x="20" y="94.5">•</text>
<text x="25" y="90.3">transitions</text>
<text x="25" y="94.5">Extremely low reset, trigger, and threshold currents</text>
<text x="111.1" y="94.5">mode, the oscillation frequency and duty cycle are</text>
<text x="111.1" y="90.3">by a single external resistor and capacitor. In astable</text>
<text x="20" y="98.7">•</text>
<text x="25" y="98.7">Excellent temperature stability</text>
<text x="111.1" y="98.7">accurately set by two external resistors and one</text>
<text x="20" y="103">•</text>
<text x="25" y="103">Pin-for-pin compatible with 555 series of timers</text>
<text x="111.1" y="103">capacitor. TI's LMCMOS process extends both the</text>
<text x="111.1" y="107.2">frequency range and the low supply capability.</text>
<text x="136.2" y="113.6">Package Information</text>
<text x="20" y="115.7">•</text>
<text x="20" y="119.9">•</text>
<text x="25" y="115.7">Precision timing</text>
<text x="25" y="119.9">Pulse generation</text>
<text x="20" y="124.1">•</text>
<text x="25" y="124.1">Sequential timing</text>
<text x="20" y="128.4">•</text>
<text x="25" y="128.4">Time delay generation</text>
<text x="20" y="132.6">•</text>
<text x="20" y="136.8">•</text>
<text x="25" y="132.6">Pulse width modulation</text>
<text x="25" y="136.8">Pulse position modulation</text>
<text x="20" y="141.1">•</text>
<text x="25" y="141.1">Linear ramp generators</text>
<text x="123.3" y="209">Pulse Width Modulator Waveform:</text>
<text x="128.7" y="213.2">Top Waveform—Modulation</text>
<text x="44.9" y="218.7">Pulse Width Modulator</text>
<text x="122.5" y="217.4">Bottom Waveform—Output Voltage</text>
</g>
<text font-size="3.2" fill="#00f" x="184.7" y="21.1">LMC555</text>
<g font-size="2.8">
<text x="114.9" y="118">PART NUMBER</text>
<text x="140.2" y="118">PACKAGE</text>
<text x="168.4" y="118">PACKAGE SIZE</text>
<text x="140.2" y="122.9">D (SOIC, 8)</text>
<text x="168.4" y="122.9">4.9mm × 6mm</text>
<text x="111.9" y="130.3">LMC555</text>
<text x="140.2" y="127.8">DGK (VSSOP, 8)</text>
<text x="168.4" y="127.8">3mm × 4.9mm</text>
<text x="140.2" y="132.8">P (PDIP, 8)</text>
<text x="140.2" y="137.7">YBF (DSBGA, 8)</text>
<text x="168.4" y="132.8">9.81mm × 9.43mm</text>
<text x="168.4" y="137.7">1.75mm × 1.75mm</text>
<text x="111.1" y="144.5">(1)</text>
<text x="111.1" y="147.9">(2)</text>
<text x="118.6" y="144.5">For more information, see Section 11.</text>
<text x="118.6" y="147.9">The package size (length × width) is a nominal value and</text>
<text x="118.6" y="151.2">includes pins, where applicable.</text>
<text x="27.9" y="265.5">An IMPORTANT NOTICE at the end of this data sheet addresses availability, warranty, changes, use in safety-critical applications,</text>
<text x="27.9" y="268.9">intellectual property matters and other important disclaimers. PRODUCTION DATA.</text>
</g>
<text font-size="2.5" x="134.3" y="24.3">SNAS558N – JANUARY 2000 – REVISED MARCH 2024</text>
<g font-size="2.1" fill="#00f">
<text x="154.1" y="117">(1)</text>
<text x="189.4" y="117">(2)</text>
</g>
</svg>
